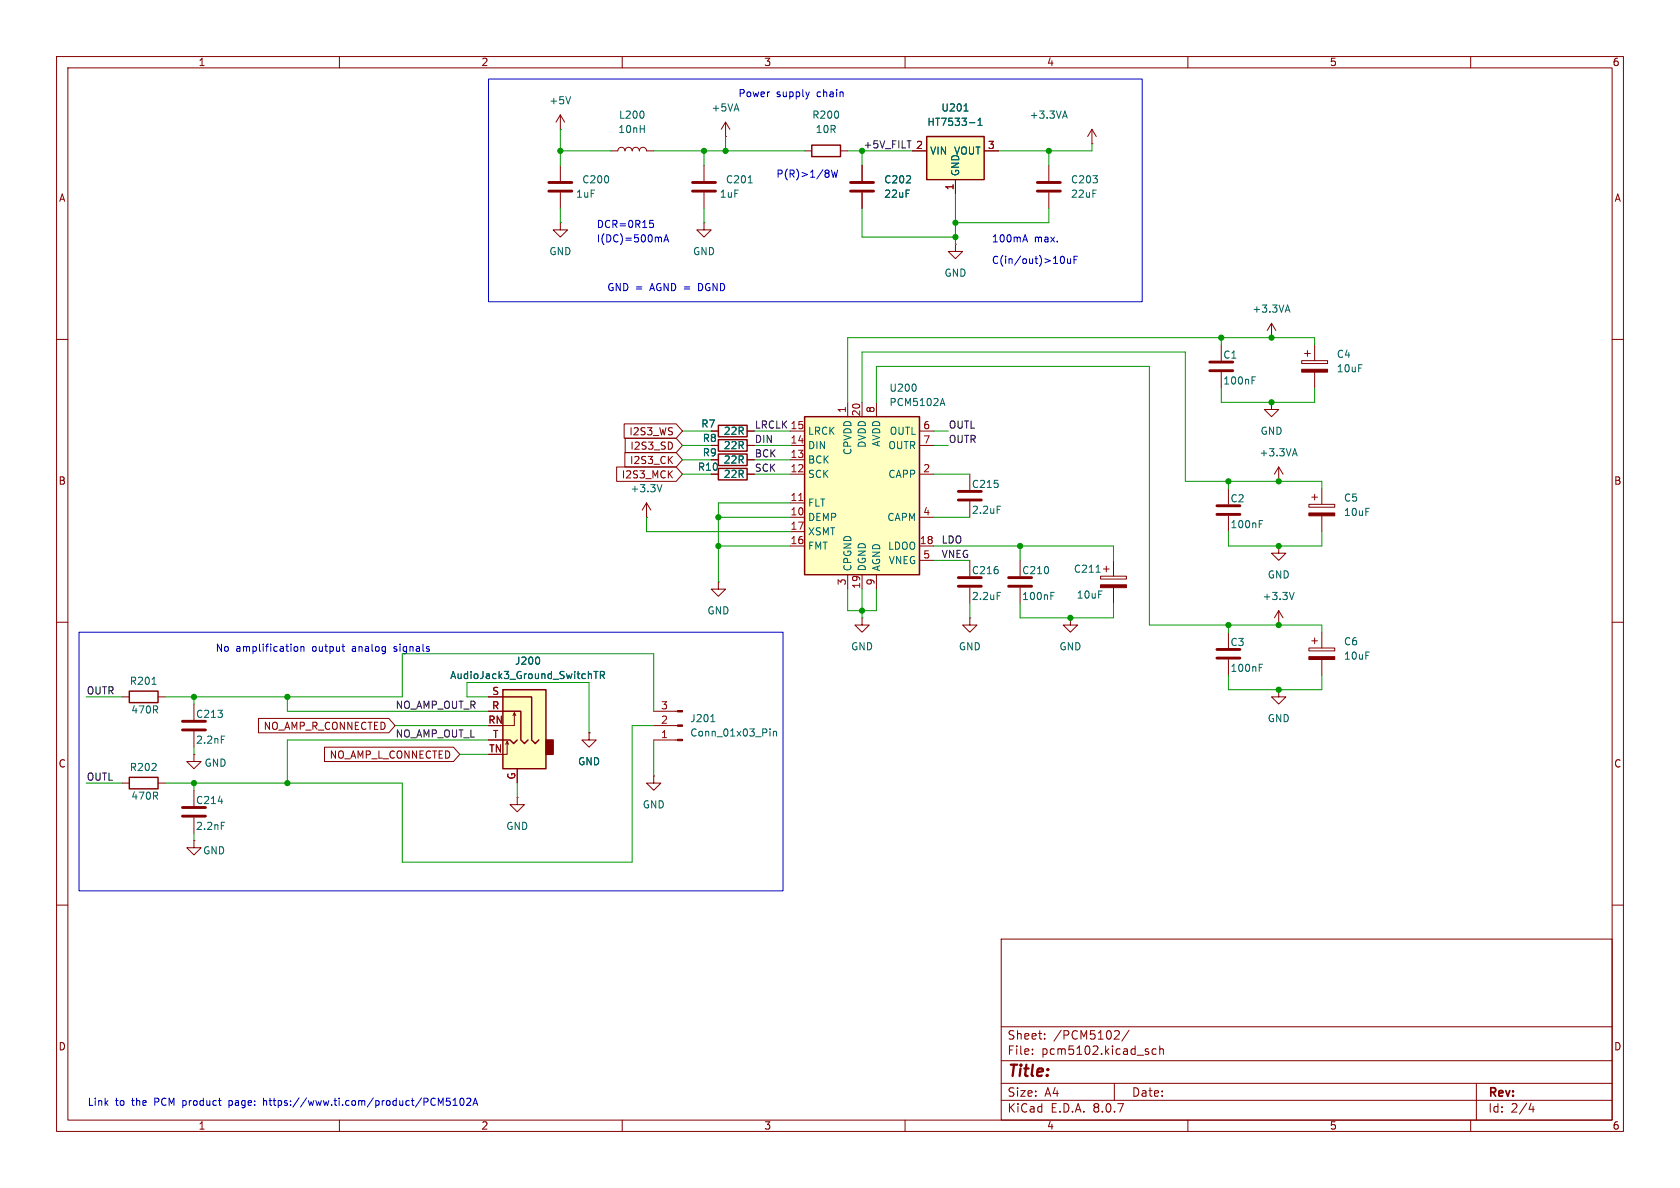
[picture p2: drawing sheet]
<svg xmlns="http://www.w3.org/2000/svg" width="297mm" height="210mm" viewBox="0 0 297 210" stroke-linecap="round" stroke-linejoin="round" font-family="sans-serif">
<g fill="none" stroke="#840000" stroke-width=".18">
<path d="M10 10h277v190h-277zM12 12h273v186h-273zM60 10v2M110 10v2M160 10v2M210 10v2M260 10v2M124.5 29.2v2.8M124.5 34v2.8M128.3 24.1h.1M128.3 21.6l-.8 1.3M128.3 21.6v2.5"/>
<path d="M128.3 21.6l.7 1.3M152.4 29.2v2.8M152.4 34v2.8M185.4 29.2v2.8M185.4 34v2.8M168.9 43.2v1.3h1.3l-1.3 1.2-1.3-1.2h1.3M168.9 43.2h.1M10 60h2M125.7 78.7h1.3M125.7 76.2h1.3M132.1 78.7h1.2M132.1 76.2h1.2"/>
<path d="M215.9 61v2.8M215.9 65.8v2.8M224.8 71.1v1.3h1.3l-1.3 1.3-1.3-1.3h1.3M224.8 71.1h.1M230.1 63.8h4.6v.5h-4.6zM230.6 62.5h1M231.1 62v1M232.4 61v2.8M232.4 65.8v2.8M285 60h2M125.7 81.3h1.3M132.1 81.3h1.2"/>
<path d="M132.1 83.8h1.2M171.4 83.8v2.8M171.4 88.6v2.8M171.4 99.1v2.8M180.3 99.1v2.8M196.8 99.1v2.8M217.2 86.4v2.8M217.2 91.2v2.8M226.1 85.1h.1M226.1 82.6l-.8 1.2M226.1 82.6v2.5M226.1 82.6l.7 1.2"/>
<path d="M231.4 89.2h4.6v.5h-4.6zM231.9 87.9h1M232.4 87.4v1M233.7 86.4v2.8M233.7 91.2v2.8M10 110h2M127 102.9v1.2h1.3l-1.3 1.3-1.3-1.3h1.3M127 102.9h.1M152.4 109.2v1.3h1.3l-1.3 1.3-1.3-1.3h1.3M152.4 109.2h.1M171.4 103.9v2.8M180.3 103.9v2.8"/>
<path d="M189.2 109.2v1.3h1.3l-1.3 1.3-1.2-1.3h1.2M189.2 109.2h.1M194.6 101.9h4.5v.5h-4.5zM195.1 100.6h1M195.6 100.1v1M196.8 103.9v2.8M217.2 111.8v2.8M217.2 116.6v2.8M231.4 114.6h4.6v.5h-4.6zM231.9 113.3h1M232.4 112.8v1M233.7 111.8v2.8"/>
<path d="M233.7 116.6v2.8M285 110h2M21.6 138.4h1.3M21.6 123.2h1.3M27.9 138.4h1.3M27.9 123.2h1.3M104.1 129.5v1.3h-1.2l1.2 1.3 1.3-1.3h-1.3M104.1 129.5h.1M115.6 137.2v1.2h-1.3l1.3 1.3 1.2-1.3h-1.2M115.6 137.2h.1M115.6 125.7h4.2M115.6 128.3h4.2"/>
<path d="M115.6 130.8h4.2M226.1 121.9v1.3h1.2l-1.2 1.3-1.3-1.3h1.3M226.1 121.9h.1M10 160h2M177 166h108v32h-108zM285 160h2M60 198v2M110 198v2M160 198v2M177 194.5h108M177 191.5h108M177 187.5h108"/>
<path d="M177 181.5h108M182.5 186.3v.1M182.5 185.5v.1M184.7 183.6v.1M184.7 182.8v.1M197 191.5v3M197.2 182.2l.5 .1 .2 .3-.9 1.1h.9M199.6 182.1l-1.3 2M204.4 185.5l-.4-.1-.3 .3v.4l.1 .2h.6M205 185.5l.2-.1 .4 .1 .1 .9M205 184.9v1.5M210 198v2"/>
<path d="M260 198v2M261 191.5v6.5M270.7 195l-.4 1.1h.9M271 195.6v1"/>
</g>
<g fill="none" stroke="#840000" stroke-width=".51">
<path d="M122.4 33.8h4.1M122.4 32.3h4.1M150.4 33.8h4M150.4 32.3h4M183.4 33.8h4.1M183.4 32.3h4.1M213.9 65.5h4M213.9 64h4M169.4 88.4h4.1M169.4 86.9h4.1M215.1 90.9h4.1M215.1 89.4h4.1"/>
<path d="M169.4 103.6h4.1M169.4 102.1h4.1M178.3 103.6h4.1M178.3 102.1h4.1M215.1 116.3h4.1M215.1 114.8h4.1"/>
</g>
<g fill="none" stroke="#006464" stroke-width=".18">
<path d="M132.3 32.3h.7M221.3 67.2h.5M221.3 66.6h.6M228.9 79.3l.4 1.3M176.3 89.5h.6M222.6 92.6h.4M222.6 92h.6M228.6 80.2h.6M176.3 104.7h.6M185.8 105.3h.4M185.8 104.7h.6M193.8 101.2h.7"/>
<path d="M222.6 118h.4M222.6 117.4h.6M26.9 121h.7M125.7 127.6h.7M136.1 128.8v.2M136.1 129.3v.8M136.7 129.3v.8M136.7 129.4l.2-.1h.3l.1 .8"/>
</g>
<path d="M127 77.7h5.1v2.1h-5.1zM127 75.2h5.1v2h-5.1zM127 80.3h5.1v2h-5.1zM127 82.8h5.1v2h-5.1zM22.9 137.4h5v2h-5zM22.9 122.2h5v2h-5z" fill="none" stroke="#840000" stroke-width=".25"/>
<g fill="#840000" stroke="#840000" stroke-width=".18">
<path d="M194.6 103.4h4.5v.5h-4.5z"/>
<path d="M231.4 90.7h4.6v.5h-4.6z"/>
<path d="M231.4 116.1h4.6v.5h-4.6z"/>
<path d="M230.1 65.3h4.6v.5h-4.6z"/>
<path d="M119.8 125.6h.8v.3h-.8z"/>
<path d="M119.8 128.1h.8v.3h-.8z"/>
<path d="M119.8 130.7h.8v.2h-.8z"/>
</g>
<path d="M88.9 121.9h7.6v14h-7.6z" fill="#ffffc2"/>
<path d="M96.5 130.8h1.3v2.6h-1.3z" fill="#840000" stroke="#840000" stroke-width=".25"/>
<g fill="none" stroke="#840000" stroke-width=".18">
<path d="M224.8 59.7h.1M224.8 57.2l-.8 1.2M224.8 57.2v2.5M224.8 57.2l.8 1.2M226.1 96.5v1.3h1.2l-1.2 1.3-1.3-1.3h1.3M226.1 96.5h.1M171.4 109.2v1.3h1.3l-1.3 1.3-1.2-1.3h1.2M171.4 109.2h.1M34.3 133.4v1.2h1.3l-1.3 1.3-1.3-1.3h1.3M34.3 133.4h.1M34.3 124.5v2.8M34.3 129.3v2.8"/>
<path d="M34.3 139.7v2.8M86.4 125.7h2.5M86.4 123.2h2.5M86.4 130.8h2.5M89.7 131.1l-.3 .5M89.9 131.6l-.2-.5v2.3h-.8M90.9 126l-.2 .5M91.2 126.5l-.3-.5v2.3h-2M91.4 135.9v2.5M34.3 144.5v2.8M91.4 141v1.2h-1.2l1.2 1.3 1.3-1.3h-1.3M91.4 141h.1"/>
</g>
<path d="M88.9 121.9h7.6v14h-7.6zM88.9 130.8h1.3l.6 .6 .6-.6M88.9 125.7h3.2v5.1l.6 .6 .6-.6M88.9 123.2h5.1v7.6l.6 .6 .6-.6" fill="none" stroke="#840000" stroke-width=".25"/>
<path d="M227.3 54.8h.6M227.6 53.9l.5 1.3M95.3 116.3l.1 .3-.1 .7M105 118.7h.7M105.3 118.7v1.3M106.1 119.4l.6-.1 .2-.2-.1-.3-.7-.1v1.3M106.4 119.4l.5 .6M39.1 130.1h.6M38.6 141.6h.8M39.1 145.4h.6" fill="none" stroke="#006464" stroke-width=".18"/>
<path d="M32.3 129h4M32.3 127.5h4M32.3 144.3h4M32.3 142.7h4" fill="none" stroke="#840000" stroke-width=".51"/>
<path d="M142.2 73.7h20.4v27.9h-20.4z" fill="#ffffc2"/>
<path d="M143.5 25.7h5.1v2h-5.1zM142.2 73.7h20.4v27.9h-20.4z" fill="none" stroke="#840000" stroke-width=".25"/>
<g fill="none" stroke="#840000" stroke-width=".18">
<path d="M99.1 22.9h.1M99.1 39.4v1.2h1.2l-1.2 1.3-1.3-1.3h1.3M99.1 39.4h.1M99.1 20.3l-.8 1.3M99.1 20.3v2.6M99.1 20.3l.7 1.3M107.9 26.7h1.3a.64 .64 0 0 1 .7-.7 .64 .64 0 0 1 .6 .7 .64 .64 0 0 1 .6-.7 .64 .64 0 0 1 .7 .7 .64 .64 0 0 1 .6-.7 .64 .64 0 0 1 .6 .7 .64 .64 0 0 1 .7-.7 .64 .64 0 0 1 .6 .7h1.3M124.5 39.4v1.2h1.2l-1.2 1.3-1.3-1.3h1.3M124.5 39.4h.1M142.2 26.7h1.3M148.6 26.7h1.3M139.7 78.7h2.5"/>
<path d="M139.7 76.2h2.5M149.9 71.1v2.6M152.4 71.1v2.6M154.9 71.1v2.6M162.6 78.7h2.5M162.6 76.2h2.5M114.3 91.4h.1M114.3 88.9l-.8 1.3M114.3 88.9v2.5M114.3 88.9l.8 1.3M139.7 91.4h2.5M139.7 88.9h2.5"/>
<path d="M139.7 83.8h2.5M139.7 81.3h2.5M139.7 96.5h2.5M139.7 94h2.5M162.6 91.4h2.5M162.6 83.8h2.5M162.6 96.5h2.5M162.6 99.1h2.5M149.9 101.6v2.5M152.4 101.6v2.5M154.9 101.6v2.5M226.1 110.5h.1"/>
<path d="M226.1 108l-.8 1.2M226.1 108v2.5M226.1 108l.7 1.2M34.3 148.6v1.3h1.3l-1.3 1.2-1.3-1.2h1.3M34.3 148.6h.1"/>
</g>
<path d="M141.2 88.5h.7" fill="none" stroke="#a90000" stroke-width=".18"/>
<path d="M100.9 17.1l-.4 1.3M113.8 19.9v.8M161.9 68.1v.8M166.3 71.3h.6M166.6 70.4l.4 1.3M117 85.7l-.4 1.2M228.8 104.7l-.4 1.3" fill="none" stroke="#006464" stroke-width=".18"/>
<path d="M163.8 24.1h10.2v7.7h-10.2z" fill="#ffffc2"/>
<path d="M163.8 24.1h10.2v7.7h-10.2z" fill="none" stroke="#840000" stroke-width=".25"/>
<g fill="none" stroke="#840000" stroke-width=".18">
<path d="M99.1 29.2v2.8M99.1 34v2.8M152.4 29.2v2.8M152.4 34v2.8M161.3 26.7h2.5M168.9 31.8v2.5M174 26.7h2.5M193 25.4h.1M193 22.9l-.7 1.2M193 22.9v2.5M193 22.9l.8 1.2M110.3 74.9h9.2l1.1 1.3-1.1 1.3h-9.2z"/>
<path d="M110.5 77.5h9l1.1 1.2-1.1 1.3h-9zM125.7 76.2h1.3M125.7 78.7h1.3M132.1 76.2h1.2M132.1 78.7h1.2M109 82.5h10.5l1.1 1.3-1.1 1.3h-10.5zM110.5 80h9l1.1 1.3-1.1 1.3h-9zM125.7 81.3h1.3M132.1 81.3h1.2M132.1 83.8h1.2M45.7 127h23l1.1 1.3-1.1 1.2h-23zM57.4 132.1h22.8l1.1 1.3-1.1 1.2h-22.8z"/>
<path d="M86.4 125.7h2.5M86.4 123.2h2.5M86.4 130.8h2.5M91.4 135.9v2.5M104.1 129.5h.1"/>
</g>
<path d="M170.4 19.6h.7M188.3 19.6l.4 1.3M171.4 21.7h1M172.9 22.2h.7M172.9 21.3l.4-.4v1.3M188 20.5h.6M95.3 116.3l.1 .3-.1 .7M105 118.7h.7M105.3 118.7v1.3M106.1 119.4l.6-.1 .2-.2-.1-.3-.7-.1v1.3M106.4 119.4l.5 .6" fill="none" stroke="#006464" stroke-width=".18"/>
<path d="M97 33.8h4.1M97 32.3h4.1" fill="none" stroke="#840000" stroke-width=".51"/>
<path d="M160.3 24.9h.8" fill="none" stroke="#0f0f0f" stroke-width=".18"/>
<g fill="none" stroke="#0000c2" stroke-width=".18">
<path d="M86.4 14h115.5v39.3h-115.5zM143.1 16.2l-.3 .9M114.9 39h.6M115 39.4h.3l.2 .3v.4l-.5 .1M146.5 30.2v.3M146.5 30.7v.5M147 30.1l.3 1.2 .2-.9 .3 .9 .3-1.2M116.8 41.9l.1 .2v.7M117.4 42.8l.4-1.3 .4 1.3M117.5 42.4h.6M180.9 42.4h.6M181.2 41.5l.4 1.3"/>
<path d="M187.6 45.4l.2-.1a.68 .68 0 0 1 .4 .6 .68 .68 0 0 1-.4 .7l-.2-.1M188.7 45.7l.1 .8 .3 .1 .2-.1M189.3 45.7v.9M189.9 45.9h.4M190.5 45.3h-.6v1.3M14 111.8h124.4v45.7h-124.4zM52 114.5l.2-.2 .3 .1 .1 .1-.1 .6h-.3l-.2-.2M53.2 114.4l.2-.1 .3 .1v.7M53.2 114.3v.8M60.4 114.3h.5M60.7 115.1h.2M40.5 194.6v1.2"/>
<path d="M40.5 195.3l.1 .1M40.6 194.6h-.1M46.6 194.1v1.3M47 194.6l-.4 .1M77.9 195l.4-.9v1.3M79.6 194.1h-.7v.6l.2-.1 .4 .1 .1 .2v.4l-.2 .1-.5-.1M80.1 195.4h.7M80.1 194.5l.4-.4v1.3M81.5 194.2l.1-.1a.68 .68 0 0 1 .4 .7 .68 .68 0 0 1-.4 .6 .84 .84 0 0 1-.1-1.2zM82.5 194.3l.5-.2 .2 .4-.7 .9h.7M83.6 195.4l.4-1.3 .4 1.3M83.7 195h.6"/>
</g>
<g fill="none" stroke="#009600" stroke-width=".18">
<path d="M99.1 22.9v6.3M99.1 36.8v2.6M99.1 26.7h8.8M115.6 26.7h26.6M124.5 26.7v2.5M124.5 36.8v2.6M128.3 24.1v2.6M149.9 26.7h11.4M152.4 26.7v2.5M152.4 36.8v5.1h16.5M168.9 34.3v8.9M185.4 26.7v2.5"/>
<path d="M185.4 36.8v2.6h-16.5M193 25.4v1.3h-16.5M215.9 59.7v1.3M120.6 78.7h5.1M120.6 76.2h5.1M133.3 78.7h6.4M133.3 76.2h6.4M152.4 71.1v-8.9h57.1v22.9h24.2v1.3M154.9 71.1v-6.3h48.3v45.7h30.5v1.3M165.1 78.7h2.5M165.1 76.2h2.5M215.9 68.6v2.5h16.5v-2.5"/>
<path d="M232.4 61v-1.3h-82.5v11.4M114.3 91.4v2.6h25.4M120.6 81.3h5.1M120.6 83.8h5.1M127 96.5h12.7M127 91.4h12.7M133.3 81.3h6.4M133.3 83.8h6.4M139.7 88.9h-12.7v14M165.1 96.5h31.7v2.6M165.1 91.4h6.3M165.1 83.8h6.3"/>
<path d="M165.1 99.1h6.3M180.3 96.5v2.6M217.2 94v2.5h16.5v-2.5M217.2 85.1v1.3M149.9 104.1v3.9h5v-3.9M152.4 104.1v5.1M171.4 106.7v2.5M180.3 106.7v2.5h16.5v-2.5M217.2 119.4v2.5h16.5v-2.5M217.2 110.5v1.3M15.2 123.2h6.4M15.2 138.4h6.4"/>
<path d="M29.2 123.2h41.9v-7.6h44.5v10.1M34.3 123.2v1.3M34.3 132.1v1.3M34.3 138.4v1.3M50.8 123.2v2.5h35.6M69.8 128.3h16.6M81.3 133.4h5.1M86.4 123.2h-3.9v-2.5h21.6v8.8M86.4 130.8h-35.6v7.6M91.4 138.4v2.6M115.6 128.3h-3.8v24.1h-40.7v-14h-41.9M115.6 130.8v6.4"/>
<path d="M34.3 147.3v1.3"/>
</g>
<g fill="#009600" stroke="#009600" stroke-width=".18">
<circle cx="152.4" cy="26.7" r=".46"/>
<circle cx="152.4" cy="108" r=".46"/>
<circle cx="185.4" cy="26.7" r=".46"/>
<circle cx="168.9" cy="39.4" r=".46"/>
<circle cx="168.9" cy="41.9" r=".46"/>
<circle cx="180.3" cy="96.5" r=".46"/>
<circle cx="226.1" cy="121.9" r=".46"/>
<circle cx="189.2" cy="109.2" r=".46"/>
<circle cx="217.2" cy="110.5" r=".46"/>
<circle cx="226.1" cy="110.5" r=".46"/>
<circle cx="127" cy="96.5" r=".46"/>
<circle cx="127" cy="91.4" r=".46"/>
<circle cx="99.1" cy="26.7" r=".46"/>
<circle cx="128.3" cy="26.7" r=".46"/>
<circle cx="124.5" cy="26.7" r=".46"/>
<circle cx="217.2" cy="85.1" r=".46"/>
<circle cx="226.1" cy="85.1" r=".46"/>
<circle cx="226.1" cy="96.5" r=".46"/>
<circle cx="224.8" cy="71.1" r=".46"/>
<circle cx="215.9" cy="59.7" r=".46"/>
<circle cx="224.8" cy="59.7" r=".46"/>
<circle cx="50.8" cy="138.4" r=".46"/>
<circle cx="50.8" cy="123.2" r=".46"/>
<circle cx="34.3" cy="138.4" r=".46"/>
<circle cx="34.3" cy="123.2" r=".46"/>
</g>
<text font-size="2.8" fill="#840000" x="178" y="190.9">Title:</text>
<g font-size="2.1" fill="#840000">
<text x="178" y="184">Sheet:</text>
<text x="186.2" y="184">/PCM5102/</text>
<text x="178" y="186.7">File:</text>
<text x="184.1" y="186.7">pcm5102.kicad_sch</text>
<text x="178" y="196.9">KiCad</text>
<text x="178" y="194.1">Size:</text>
<text x="184.7" y="194.1">A4</text>
<text x="185.7" y="196.9">E.D.A.</text>
<text x="193.3" y="196.9">8.0.7</text>
<text x="200" y="194.1">Date:</text>
<text x="263" y="194.3">Rev:</text>
<text x="263" y="196.9">Id:</text>
<text x="267.1" y="196.9">2/4</text>
</g>
<g font-size="1.8" fill="#840000">
<text x="35" y="11.9">1</text>
<text x="85" y="11.9">2</text>
<text x="135" y="11.9">3</text>
<text x="185" y="11.9">4</text>
<text x="235" y="11.9">5</text>
<text x="285" y="11.9">6</text>
<text x="10.3" y="35.9">A</text>
<text x="285.3" y="35.9">A</text>
<text x="111.2" y="77.2">I2S3_WS</text>
<text x="111.3" y="82.2">I2S3_CK</text>
<text x="111.3" y="79.7">I2S3_SD</text>
<text x="123.3" y="83.4">R10</text>
<text x="10.3" y="85.9">B</text>
<text x="109.8" y="84.8">I2S3_MCK</text>
<text x="285.3" y="85.9">B</text>
<text x="46.5" y="129.2">NO_AMP_R_CONNECTED</text>
<text x="10.3" y="135.9">C</text>
<text x="58.2" y="134.3">NO_AMP_L_CONNECTED</text>
<text x="285.3" y="135.9">C</text>
<text x="10.3" y="185.9">D</text>
<text x="285.3" y="185.9">D</text>
<text x="35" y="199.9">1</text>
<text x="85" y="199.9">2</text>
<text x="135" y="199.9">3</text>
<text x="185" y="199.9">4</text>
<text x="235" y="199.9">5</text>
<text x="285" y="199.9">6</text>
</g>
<g font-size="1.8" fill="#0000c2">
<text x="130.4" y="17.4">Power</text>
<text x="137.2" y="17.4">supply</text>
<text x="144.5" y="17.4">chain</text>
<text x="137.2" y="31.5">P(R)&gt;1/8W</text>
<text x="105.4" y="40.4">DCR=0R15</text>
<text x="105.4" y="42.9">I(DC)=500mA</text>
<text x="175.3" y="42.9">100mA</text>
<text x="175.3" y="46.7">C(in/out)&gt;10uF</text>
<text x="182.8" y="42.9">max.</text>
<text x="107.3" y="51.7">GND =</text>
<text x="115" y="51.7">AGND =</text>
<text x="123.9" y="51.7">DGND</text>
<text x="38" y="115.4">No</text>
<text x="41.7" y="115.4">amplification</text>
<text x="55.3" y="115.4">output</text>
<text x="62.5" y="115.4">analog</text>
<text x="70.1" y="115.4">signals</text>
<text x="15.4" y="195.7">Link</text>
<text x="20.4" y="195.7">to</text>
<text x="23.4" y="195.7">the</text>
<text x="27.6" y="195.7">PCM product</text>
<text x="41.1" y="195.7">page:</text>
<text x="47.4" y="195.7">https://www.ti.com/product/PCM5102A</text>
</g>
<g font-size="1.8" fill="#006464">
<text x="97" y="18.6">+5V</text>
<text x="109.2" y="23.7">10nH</text>
<text x="109.3" y="21.2">L200</text>
<text x="125.7" y="19.9">+5VA</text>
<text x="143.5" y="21.2">R200</text>
<text x="144.1" y="23.7">10R</text>
<text x="163.8" y="22.5">HT7533-1</text>
<text x="166.3" y="19.9">U201</text>
<text x="181.9" y="21.2">+3.3VA</text>
<text x="164.3" y="27.5">VIN</text>
<text x="168.6" y="27.5">VOUT</text>
<text x="101.8" y="35.2">1uF</text>
<text x="102.8" y="32.6">C200</text>
<text x="127.2" y="35.2">1uF</text>
<text x="128.2" y="32.6">C201</text>
<text x="156.2" y="32.6">C202</text>
<text x="156.2" y="35.2">22uF</text>
<text x="169.8" y="31.2" transform="rotate(-90 169.8 31.2)">GND</text>
<text x="189.2" y="32.6">C203</text>
<text x="189.2" y="35.2">22uF</text>
<text x="97" y="45.3">GND</text>
<text x="122.4" y="45.3">GND</text>
<text x="166.9" y="49.1">GND</text>
<text x="221.3" y="55.5">+3.3VA</text>
<text x="216.2" y="63.6">C1</text>
<text x="236.2" y="63.5">C4</text>
<text x="157.1" y="69.4">U200</text>
<text x="157.1" y="72">PCM5102A</text>
<text x="216.2" y="68.2">100nF</text>
<text x="236.2" y="66">10uF</text>
<text x="123.9" y="75.8">R7</text>
<text x="127.8" y="77.1">22R</text>
<text x="142.7" y="77.1">LRCK</text>
<text x="157.2" y="77.1">OUTL</text>
<text x="222.8" y="77.1">GND</text>
<text x="124.1" y="78.3">R8</text>
<text x="124.1" y="80.9">R9</text>
<text x="127.8" y="79.6">22R</text>
<text x="127.8" y="82.1">22R</text>
<text x="142.7" y="82.1">BCK</text>
<text x="142.7" y="79.6">DIN</text>
<text x="150.7" y="80.5" transform="rotate(-90 150.7 80.5)">CPVDD</text>
<text x="153.3" y="79.3" transform="rotate(-90 153.3 79.3)">DVDD</text>
<text x="155.8" y="79.1" transform="rotate(-90 155.8 79.1)">AVDD</text>
<text x="157" y="79.6">OUTR</text>
<text x="222.6" y="80.9">+3.3VA</text>
<text x="111.4" y="87.2">+3.3V</text>
<text x="127.8" y="84.7">22R</text>
<text x="142.7" y="89.8">FLT</text>
<text x="142.7" y="84.7">SCK</text>
<text x="157" y="84.7">CAPP</text>
<text x="171.7" y="86.5">C215</text>
<text x="217.4" y="89">C2</text>
<text x="237.5" y="88.9">C5</text>
<text x="142.7" y="92.3">DEMP</text>
<text x="142.7" y="94.8">XSMT</text>
<text x="156.8" y="92.3">CAPM</text>
<text x="171.7" y="91">2.2uF</text>
<text x="217.4" y="93.6">100nF</text>
<text x="237.5" y="91.4">10uF</text>
<text x="142.7" y="97.4">FMT</text>
<text x="150.7" y="101.1" transform="rotate(-90 150.7 101.1)">CPGND</text>
<text x="153.3" y="101.1" transform="rotate(-90 153.3 101.1)">DGND</text>
<text x="155.8" y="101.1" transform="rotate(-90 155.8 101.1)">AGND</text>
<text x="156.9" y="97.4">LDOO</text>
<text x="157" y="99.9">VNEG</text>
<text x="171.7" y="101.7">C216</text>
<text x="180.6" y="101.7">C210</text>
<text x="189.7" y="101.4">C211</text>
<text x="171.7" y="106.3">2.2uF</text>
<text x="180.6" y="106.3">100nF</text>
<text x="190.3" y="106">10uF</text>
<text x="223.1" y="106.3">+3.3V</text>
<text x="224" y="102.5">GND</text>
<text x="125" y="108.8">GND</text>
<text x="90.9" y="117.7">J200</text>
<text x="150.4" y="115.2">GND</text>
<text x="169.4" y="115.2">GND</text>
<text x="187.2" y="115.2">GND</text>
<text x="217.4" y="114.4">C3</text>
<text x="217.4" y="119">100nF</text>
<text x="237.5" y="114.3">C6</text>
<text x="237.5" y="116.8">10uF</text>
<text x="22.8" y="121.3">R201</text>
<text x="79.5" y="120.2">AudioJack3_Ground_SwitchTR</text>
<text x="23.1" y="126.3">470R</text>
<text x="34.6" y="127.1">C213</text>
<text x="34.6" y="131.7">2.2nF</text>
<text x="121.9" y="127.9">J201</text>
<text x="121.9" y="130.4">Conn_01x03_Pin</text>
<text x="224" y="127.9">GND</text>
<text x="22.8" y="136.5">R202</text>
<text x="36.1" y="135.7">GND</text>
<text x="102.1" y="135.5">GND</text>
<text x="23.1" y="141.6">470R</text>
<text x="34.6" y="142.3">C214</text>
<text x="113.5" y="143.1">GND</text>
<text x="34.6" y="146.9">2.2nF</text>
<text x="89.4" y="146.9">GND</text>
<text x="35.8" y="151.2">GND</text>
</g>
<g font-size="1.8" fill="#0f0f0f">
<text x="152.6" y="26.3">+5V_FILT</text>
<text x="133.3" y="75.9">LRCLK 15</text>
<text x="167.6" y="75.9">OUTL</text>
<text x="133.3" y="80.9">BCK</text>
<text x="133.3" y="78.4">DIN</text>
<text x="133.3" y="83.5">SCK</text>
<text x="167.6" y="78.4">OUTR</text>
<text x="166.4" y="96.2">LDO</text>
<text x="166.4" y="98.7">VNEG</text>
<text x="15.2" y="122.8">OUTR</text>
<text x="69.8" y="125.4">NO_AMP_OUT_R</text>
<text x="69.8" y="130.5">NO_AMP_OUT_L</text>
<text x="15.2" y="138.1">OUTL</text>
</g>
<g font-size="1.8" fill="#a90000">
<text x="161.9" y="26.4">2</text>
<text x="174.6" y="26.4">3</text>
<text x="168.7" y="33.7" transform="rotate(-90 168.7 33.7)">1</text>
<text x="149.6" y="73.1" transform="rotate(-90 149.6 73.1)">1</text>
<text x="152.1" y="73.7" transform="rotate(-90 152.1 73.7)">20</text>
<text x="154.7" y="73.1" transform="rotate(-90 154.7 73.1)">8</text>
<text x="163.1" y="75.9">6</text>
<text x="139.7" y="83.6">12</text>
<text x="139.7" y="81">13</text>
<text x="139.7" y="78.5">14</text>
<text x="163.1" y="83.6">2</text>
<text x="163.1" y="78.5">7</text>
<text x="139.7" y="88.6">11</text>
<text x="139.7" y="91.2">10</text>
<text x="139.7" y="93.7">17</text>
<text x="163.1" y="91.2">4</text>
<text x="139.7" y="96.3">16</text>
<text x="162.5" y="96.3">18</text>
<text x="163.1" y="98.8">5</text>
<text x="149.6" y="103.6" transform="rotate(-90 149.6 103.6)">3</text>
<text x="152.1" y="104.2" transform="rotate(-90 152.1 104.2)">19</text>
<text x="154.7" y="103.6" transform="rotate(-90 154.7 103.6)">9</text>
<text x="86.9" y="125.5">R</text>
<text x="86.9" y="122.9">S</text>
<text x="116.8" y="125.5">3</text>
<text x="86.2" y="128">RN</text>
<text x="87" y="130.6">T</text>
<text x="116.8" y="130.6">1</text>
<text x="116.8" y="128">2</text>
<text x="86.4" y="133.1">TN</text>
<text x="91.2" y="137.9" transform="rotate(-90 91.2 137.9)">G</text>
</g>
</svg>
